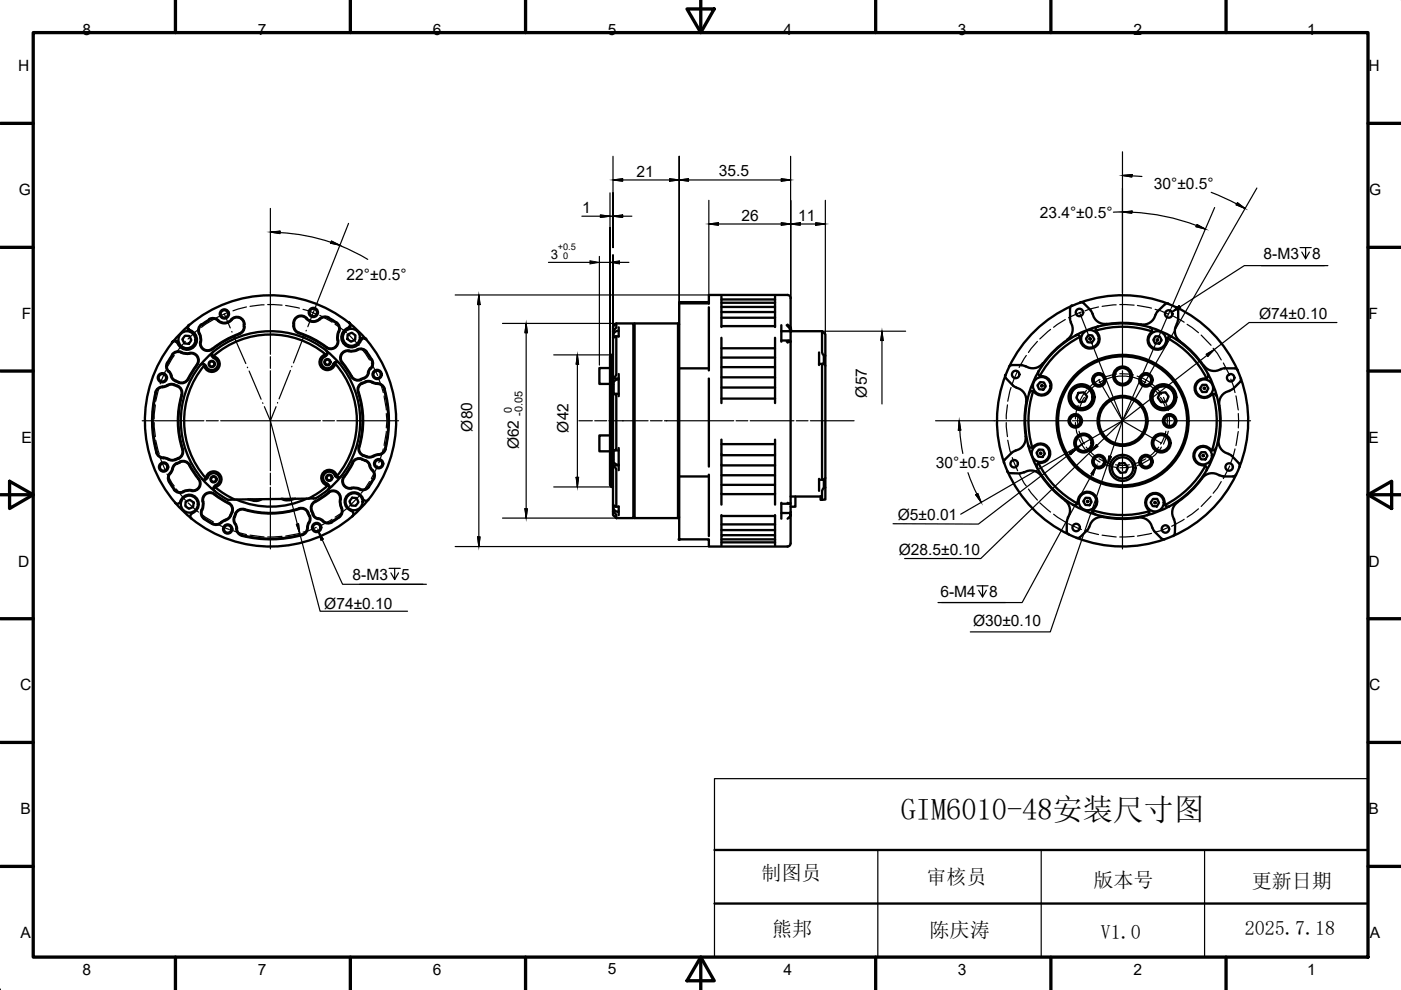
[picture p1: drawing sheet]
<svg xmlns="http://www.w3.org/2000/svg" width="297mm" height="210mm" viewBox="0 0 297 210" stroke-linecap="round" stroke-linejoin="round" font-family="sans-serif">
<g fill="none" stroke="#000" stroke-width=".5">
<path d="M35.5 76.9a1.49 1.49 0 0 0 .3 1.8M35.7 78.8l.5 .9M35.8 78.7l.4 .4a2.19 2.19 0 0 0 3.4 1.6l.2-.4M36.2 79.7a2.45 2.45 0 0 0 3.1 1.4l.6-.7M36.5 75.3l-.8 1.3a1.62 1.62 0 0 0 0 2.2M36.5 72.7a26.6 26.6 0 0 0 .6 33.9M36.6 75.3l-1 1.7M37.5 72.4a.67 .67 0 0 0-1.1 .2h.2a.67 .67 0 0 1 1 .1M38.4 74.8l.7 .2h1.1M38.4 74.7a1.49 1.49 0 0 0-1.8 .6M38.4 74.7l1.5 .2a1.71 1.71 0 0 1 2.1 .8 1.71 1.71 0 0 1-.5 2.2l-1.6 2.5M38.5 74.6a1.61 1.61 0 0 0-2 .6"/>
<path d="M39.2 71.2h1l.4 .9-.5 .8-1-.1-.4-.9zM40 69.8a2.15 2.15 0 0 1 1.3 3.5 2.15 2.15 0 0 1-3.7-.6M40 69.8a.79 .79 0 0 1 .1-1 .71 .71 0 0 0-.4 .7 .71 .71 0 0 0 .5 .6 2.01 2.01 0 0 1 .8 3.4 2.01 2.01 0 0 1-3.4-1l-.1-.2M40 69l-2 1.9-1.4 1.6M40.2 75a1.49 1.49 0 0 1 1.6 .6 1.49 1.49 0 0 1-.1 1.7l-1.9 3M42.2 70.8l.3 .6v1.1M42.3 70.7l.3 1.1v.7M42.5 77.4l.1-.2 .5-.1 .1 .5a18.3 18.3 0 0 0 .4 23.7M42.6 72.5a1.49 1.49 0 0 0 .7 1.6 1.49 1.49 0 0 0 1.7-.2M42.7 68.7a1.61 1.61 0 0 0-.5 2.1M42.8 68.9a1.49 1.49 0 0 0-.5 1.8M43.1 77.2l.5 .4"/>
<path d="M44.3 67.7a1.74 1.74 0 0 1 2.3 .5l.7 .2h.8l.9-.6M44.4 67.8l-1.7 1M44.4 67.8a1.49 1.49 0 0 1 1.8 .2M44.4 67.9l-1.6 1M44.8 75.3l.5 .5M45.1 74.7a19 19 0 0 0 3.3 31.3M45.1 74.7l-.3 .3v.4l.6 .1M45.3 75.9a1.3 1.3 0 0 1 .5 2.2 1.3 1.3 0 0 1-2.1-.5M45.4 75.6a1.69 1.69 0 0 1 .6 2.8 1.69 1.69 0 0 1-2.8-.9M49 67.8a1.61 1.61 0 0 1 1.8-.5 1.61 1.61 0 0 1 1.1 1.5M49.1 67.8a1.49 1.49 0 0 1 1.6-.4 1.49 1.49 0 0 1 1 1.4M49.1 67.8a1.99 1.99 0 0 1-2.9 .2"/>
<path d="M50.8 70.9a22.6 22.6 0 0 0-6.1 3.4 1.61 1.61 0 0 1-2.3-1.8M51.7 68.8v.5M51.7 69.3a1.88 1.88 0 0 1-1.7 1.7l-3 1.5-2 1.5M51.8 68.8v.5M51.9 69.3a1.61 1.61 0 0 1-1.1 1.5M64.9 67.6a1.99 1.99 0 0 0 3 0M65 67.5a1.56 1.56 0 0 0-2-.2 1.56 1.56 0 0 0-.7 1.8 1.85 1.85 0 0 0 1.9 1.7l3 1.4 2 1.4M69 75.6a1.3 1.3 0 0 0-.5 2.1 1.3 1.3 0 0 0 2.2-.5M69 75.1a1.69 1.69 0 0 0-.8 2.8 1.69 1.69 0 0 0 2.8-.6M69.2 74.4l.2 .6-.4 .1a18.3 18.3 0 0 0-23.7 .4M69.2 74.4l2.7 2.5M69.2 74.4a19 19 0 0 0-24.1 .3"/>
<path d="M69.4 75l-.4 .5M69.6 67.5l1.7 1M69.6 67.4a1.49 1.49 0 0 0-1.7 .3M69.7 67.4l1.6 1M69.7 67.3a1.81 1.81 0 0 0-2.2 .5 1.97 1.97 0 0 1-2.8-.6 1.69 1.69 0 0 0-1.9 .1 1.69 1.69 0 0 0-.6 1.8 1.96 1.96 0 0 0 1.9 1.8l3 1.4 2.1 1.4M71 77.3v-.1a18.1 18.1 0 0 1 .5 23.7M71.2 76.7l-.5 .5M71.3 68.4a1.54 1.54 0 0 1 .3 2.2l-.1 1.1a1.52 1.52 0 0 1-.4 1.8 1.52 1.52 0 0 1-1.9 .1M71.3 68.3a1.61 1.61 0 0 1 .6 2M71.7 72.1a1.61 1.61 0 0 1-.7 1.7 1.61 1.61 0 0 1-1.9-.1M71.8 76.9l-.6-.2-.1 .4M71.9 76.9a19 19 0 0 1-5 28.8"/>
<path d="M71.9 70.3l-.2 .7v1.1M72.5 76.9l2 3M72.6 76.9l1.7 2.4a1.65 1.65 0 0 0 2.2 1.1M73.7 70.9l.9-.4 .8 .6-.1 1-.9 .3-.8-.5zM73.9 69.6a1.99 1.99 0 0 0-.8 3.4 1.99 1.99 0 0 0 3.3-.9M73.9 68.4a26.6 26.6 0 0 0-33.8 .5M74 74.4a1.49 1.49 0 0 0-1.5 .8 1.49 1.49 0 0 0 .1 1.6M74 74.5l1.5-.1a1.54 1.54 0 0 1 2.2 .3M74 74.3a1.61 1.61 0 0 0-1.7 .8 1.61 1.61 0 0 0 .2 1.8M74.1 68.5l1.5 1.4 2 2M74.2 69.4a.71 .71 0 0 0-.2-1.1v.1a.68 .68 0 0 1-.2 1.1 2.15 2.15 0 0 0-.6 3.7 2.15 2.15 0 0 0 3.5-1.3 .79 .79 0 0 1 1 .1l-.2-.3-.4-.1-.5 .1M74.2 69.4l-.3 .2"/>
<path d="M74.5 79.9a1.61 1.61 0 0 0 2 .7M75.8 74.1a1.61 1.61 0 0 1 2 .5M75.8 74.1l-.7 .2-1.1 .1M76.6 71.8l-.2 .3M77.7 74.7l1 1.6M77.7 72a26.6 26.6 0 0 1 .4 34M77.8 74.6l1 1.6M78.1 79a1.49 1.49 0 0 1-.9 1.1M78.2 79.1a1.61 1.61 0 0 1-1 1.1M78.5 78l-.5 1M78.6 78.1l-.5 .9M78.8 76.3a1.49 1.49 0 0 1-.2 1.8"/>
<path d="M78.9 76.2a1.61 1.61 0 0 1-.3 2M129.3 78h-2.2v3.4h2.2M129.7 75.2v28h.3M130 69.2l.7-.6h3.6v41.2h-3.6l-.7-.6zM130 71.6l.7-.2v7.9l-.3 .6-.4 .3M130 75.2h-.3l-.4 .4v27.3l.4 .3M130.1 71.2v.4M130.5 71.3h.7M130.7 68.6v.8l-.7 .8M131.2 70.2a1.01 1.01 0 0 0-1.2 .9M131.2 69.4v2M131.2 79.3v4.7"/>
<path d="M134.5 68.6v41.2h9.2M143.7 68.6h-9.2l-.2 .2M144 68.8l-.3-.2v41.2l.3-.1M144 78.1h6.3M144 64.3h6.3M150.3 64.1h-6.3v50.3h6.3v1.5h16.7a.68 .68 0 0 0 .6-.7M150.3 65.1v13.4M153 71.6v13.9M153 62.9v6.4M153 65.1h11.3M153 64.2h11.3M153 63.5h11.3"/>
<path d="M153 77.8h11.3M153 75.8h11.3M153 73.8h11.3M153 69.1h11.3M153 67.4h11.3M153 66.2h11.3M164.3 71.6v13.9M164.3 62.9v6.4M165.7 69v3.4M165.7 70.2h1.7M165.7 72.2h1.6M166.8 69l.5 .5 .2 .7"/>
<path d="M167.5 70.2l.2 .2M167.6 63.2a.66 .66 0 0 0-.6-.7h-16.7v1.9M167.6 69.8v39.2M167.6 63.2v6.6a1.16 1.16 0 0 0-.6-1M167.6 72.4l-.1-.1-.5 .3M167.6 72.4l-.4-.1-.4 .1M167.6 70.2h6.7l.7 .7v35l-1 .1v-.8M173.7 74.7v2.7M173.7 77.1h.8M174.3 70.2v4.5l.4 .7h.3M174.7 75.4v1.7h-.3l-.1 .3v24.1l.1 .2h.3v1.7M174.7 77.1l.3 .4"/>
<path d="M213.1 79.5l.2 .7M216.6 77.4h-2.1l-.6 .4M216.7 77.5l.7 .2M220.1 78.7a.73 .73 0 0 0 .7 1M220.8 79.8a2.06 2.06 0 0 1 2 2.8 2.06 2.06 0 0 1-3.5 .6M221.1 77a2.63 2.63 0 0 1-3.6 .6M226.4 72a20.8 20.8 0 0 0-5.2 5.1M226.9 67.6l.2 .7M226.9 65.4v2.2M227 68.4a2.63 2.63 0 0 1-.7 3.6M227.3 64.8l-.4 .5M229 71.4a.59 .59 0 0 0-.9-.3 20.8 20.8 0 0 0-9.9 12.3"/>
<path d="M229 71.4a20 20 0 0 0-8.5 8.3M229 64.1l.7 .2 1.6 1.5M230.7 71l.9 .1 .4 .8-.5 .7h-.9l-.4-.8zM231.2 65.8l.4 .7M231.7 66.5a2.63 2.63 0 0 0 3 2.2M232.3 70a2.18 2.18 0 0 1-.5 3.8 2.19 2.19 0 0 1-2.9-2.5M232.4 70.1a20 20 0 0 1 11.8 .2M232.8 69.2a.62 .62 0 0 0-.5 .8M232.8 69.2l-2.1 .7-2.6 1.2M232.8 69.2a20.7 20.7 0 0 1 21.7 7.6 20.7 20.7 0 0 1 1.3 22.9M234.7 68.7a20.8 20.8 0 0 1 7.2 .1M243.8 69.4a.58 .58 0 0 1 .4 .8"/>
<path d="M244 70.5a2.06 2.06 0 0 0 .6 3.5 2.06 2.06 0 0 0 2.8-2M244.2 70.2l-.2 .3M245 66.7a2.63 2.63 0 0 1-3.1 2.1M245 71.3h.9l.4 .8-.5 .7h-.9l-.4-.7zM245.4 66l-.3 .7M247.5 71.6l-.1 .4M247.6 71.7a20 20 0 0 1 8.2 8.5M247.7 64.4l1.7 .8M247.7 64.4l-.7 .1-1.6 1.5M247.7 64.4a26.6 26.6 0 0 0-34.1 14.3 26.6 26.6 0 0 0 13 34.6M248.5 71.4a.74 .74 0 0 0-.9 .2M249.4 65.1l.4 .6"/>
<path d="M249.4 65.2a26.6 26.6 0 0 1 13.4 33.7l-.1-.7-1.5-1.6M249.6 68.7a2.63 2.63 0 0 0 .6 3.6M249.7 67.9l-.2 .7M249.8 65.7v2.2M250.2 72.4a20.8 20.8 0 0 1 5 5.2M255.3 77.5a2.63 2.63 0 0 0 3.6 .7M256.1 79.3a.59 .59 0 0 1-.3 .9M261.8 78.1h-2.2l-.7 .2M261.8 78.1l.6 .4M33 83.2a25.1 25.1 0 0 0 .2 12.8M33.1 83.3a25 25 0 0 0 .2 12.6M33.1 96a1.61 1.61 0 0 0 1.6 1.1"/>
<path d="M33.3 95.9a1.49 1.49 0 0 0 1.4 1.1M34.7 97l1 .3a1.82 1.82 0 0 0 2.1-.2M34.7 97.1l1 .3a1.74 1.74 0 0 0 1.5 .1M35.4 81.7a2.43 2.43 0 0 1 3.2 1.1v.9M35.5 81.6l-1 .4a1.65 1.65 0 0 0-1.6 1.2M35.5 81.8l-1 .3a1.49 1.49 0 0 0-1.5 1.1M36.5 99.4l-.5 .9M36.6 99.4l-.5 1M36.9 81.7a1.64 1.64 0 0 1 1.6 2M36.9 81.6a1.49 1.49 0 0 0-1.4 .2M37.5 98.2a1.61 1.61 0 0 0-1 1.1M37.5 98.3a1.49 1.49 0 0 0-.8 1.1"/>
<path d="M37.9 97.2l-.7 .3M38.1 97.9l-.6 .3M38.2 97.9a1.61 1.61 0 0 1 2 .7M38.2 98l-.7 .4M38.2 98a1.49 1.49 0 0 1 1.9 .6M38.5 83.7a19.6 19.6 0 0 0 .2 11.6M38.6 83.8a19.5 19.5 0 0 0 .2 11.5M38.6 95.3a1.49 1.49 0 0 1-.8 1.8M38.8 95.3a1.61 1.61 0 0 1-.9 2M40.1 98.7l2 2.9M40.2 98.6l2 2.9M74.8 98.1l-1.9 3"/>
<path d="M74.9 98.1l-1.9 3M75.9 83.2a19.5 19.5 0 0 1 .2 11.5M76 83.2a19.6 19.6 0 0 1 .2 11.5M76.1 94.7a1.78 1.78 0 0 0 1.7 2.2M76.2 94.7a1.67 1.67 0 0 0 1.6 2.1 1.49 1.49 0 0 0 1.3-.2M76.7 97.4l.8 .3M76.7 97.4a1.49 1.49 0 0 0-1.9 .7M76.7 97.3a1.61 1.61 0 0 0-2 .7M76.8 97.3l.7 .3M76.8 81.2a1.61 1.61 0 0 0-.9 1.9M76.8 81.2a2.75 2.75 0 0 1 2.9 0l.3 .1a1.61 1.61 0 0 1 1.6 1.2M76.8 81.3a1.49 1.49 0 0 0-.8 1.8"/>
<path d="M77.1 80.1l-.7 .3M77.2 80.2l-.7 .3M77.5 97.7a1.98 1.98 0 0 1 1 1.6l.4 .4M77.5 97.6a1.61 1.61 0 0 1 1 1.1M77.5 81a2.84 2.84 0 0 1 2.2 .4h.3M77.6 81l-.8 .3M78.5 98.7l.3 .7a1.65 1.65 0 0 1 .5 2.2M78.9 99.7a1.67 1.67 0 0 1-.2 2.5l-.4 .6a1.5 1.5 0 0 1-2 .9M79.2 96.7a1.61 1.61 0 0 1-1.5 .2M80 81.4a1.49 1.49 0 0 1 1.5 1.1M80.2 96.4l-1 .4M81.4 82.5a25 25 0 0 1 .2 12.7"/>
<path d="M81.5 82.5a25.1 25.1 0 0 1 .2 12.7M81.7 95.2a1.82 1.82 0 0 1-2 1.2l-.5 .3M81.8 95.2a1.61 1.61 0 0 1-1.6 1.2M129.3 92.3h-2.2v3.4h2.2M130 83.6a.56 .56 0 0 1 .7 .4v11l-.3 .4h-.4M130 98.8l.4 .3 .3 .6v7.7l-.7-.3M130 98.7h1.2M130 80.3h1.2M130 97.6a1.01 1.01 0 0 0 1.2 .9M130 83.3l.1 .2M130.1 95.4l-.1 .3M130.1 81.4v1.8"/>
<path d="M130.1 95.7v1.8M130.2 95.5h1M130.2 83.5h1M131.2 80.4a1.01 1.01 0 0 0-1.2 1M131.2 95v4.7M150.3 80.3v18.6M153 98.5v6.1M153 98.7h11.3M153 93.2v3M153 96.3v2.1M153 96.5h11.3M153 94.2h11.3"/>
<path d="M153 84.5h11.3M153 82.2h11.3M153 80h11.3M164.3 98.5v6.1M164.3 93.2v3M164.3 96.3v2.1M213.3 80.2l1.5 1.6M213.5 99.9l.6 .4M214.6 95.9l-1.6 1.6-.1 .7M214.8 81.7l.7 .4M215.3 95.6l-.7 .3M215.5 82.2a2.63 2.63 0 0 1 2 3.1"/>
<path d="M217.4 92.5a2.63 2.63 0 0 1-2.1 3M217.6 85.3a20.8 20.8 0 0 0-.1 7.2M218 94.4a.66 .66 0 0 0 1.1 .3 2.07 2.07 0 0 1 3.5 .8 2.07 2.07 0 0 1-2.3 2.7 .62 .62 0 0 0-.4 .9M218.2 83.4a20.5 20.5 0 0 0 9.6 23.7l.6-.3M219 83l.3 .2M219 83a.58 .58 0 0 0-.8 .4M219 83a20 20 0 0 0-.1 11.9M220.2 98.2a20 20 0 0 0 8.3 8.6v-.4M220.3 95.3l.9 .1 .3 .8-.5 .7-.9-.1-.3-.8zM220.5 81l.8 .1 .4 .8-.5 .7-.9-.1-.4-.8zM228.6 83.3l1.2-.1 .7 .9-.5 1-1.2 .2-.6-1zM237.3 98.3l1.1-.1 .7 .9-.4 1-1.2 .2-.7-1z"/>
<path d="M246 83.3l1.1-.1 .7 .9-.5 1-1.1 .2-.7-1zM254.7 95.9h.9l.4 .7-.4 .8h-.9l-.5-.8zM254.9 81.6h.9l.4 .8-.4 .7h-.9l-.5-.7zM255.2 98.7l.3 .1M255.5 98.8a20 20 0 0 1-8.5 8.3M255.6 98.8a.74 .74 0 0 1 .2 .9M255.8 99.7a20.7 20.7 0 0 1-7.9 7.7M255.8 80.2a2.22 2.22 0 0 0-2.4 2.9 2.06 2.06 0 0 0 3.4 .6M256.6 95.3a2.06 2.06 0 0 0-3.4 .5 2.06 2.06 0 0 0 2 2.9M256.8 83.7l.2-.1a.68 .68 0 0 1 1 .4M257.2 83.6a19.9 19.9 0 0 1-.2 11.9l-.3-.2M257.8 95a.58 .58 0 0 1-.8 .4"/>
<path d="M258.4 93.1a2.63 2.63 0 0 0 2.1 3.1M258.5 85.9a20.8 20.8 0 0 1-.1 7.3M260.5 96.3l.7 .4M260.7 82.9a2.63 2.63 0 0 0-2.2 3M261.3 82.5l-.7 .3M262.8 98.9a26.8 26.8 0 0 1-14.1 14.7M263.1 80.2l-.2 .7-1.5 1.6M35.9 102.2l1 1.6M36 102.2l1 1.6M36.1 100.3a1.61 1.61 0 0 0-.3 1.9M36.1 100.3a1.49 1.49 0 0 0-.1 1.8M36.9 103.8a1.61 1.61 0 0 0 2 .5"/>
<path d="M37 103.8a1.49 1.49 0 0 0 1.8 .4M37.1 106.6a.68 .68 0 0 0 .9 .1M37.1 106.6l2 2 1.5 1.4M38 106.6a2.13 2.13 0 0 1 3.5-1.1 1.99 1.99 0 0 1-.7 3.3M39.4 106.4l.8-.4 .9 .5-.2 1-.8 .4-.8-.6zM40.6 104l-1 .1-.7 .2M40.7 103.9h-.8l-1.1 .3M40.8 108.8l-.3 .2M42.1 101.6a1.49 1.49 0 0 1 .1 1.7 1.49 1.49 0 0 1-1.5 .7M42.2 101.5a1.61 1.61 0 0 1 .1 1.8 1.61 1.61 0 0 1-1.7 .8M42.7 108.1a1.61 1.61 0 0 0 .6 2M42.9 108.1a1.49 1.49 0 0 0 .5 1.9"/>
<path d="M43 106.3v1.1l-.2 .7M43.4 110.1l.3 .2a2.83 2.83 0 0 0 2.9 .8l1.3-.8M43.4 110l1.7 1M43.5 101.3v.4l-.7-.2M43.7 101.1a1.68 1.68 0 0 1 2.8-.7 1.68 1.68 0 0 1-.7 2.8M43.7 101.1l-.1 .2M44 101.2l-.5 .5M44 101.2a1.3 1.3 0 0 1 2.2-.5 1.3 1.3 0 0 1-.5 2.1M45.4 104.8a1.52 1.52 0 0 0-1.8 .1 1.52 1.52 0 0 0-.5 1.8l-.2 1.4M45.5 104.9l2.9 1.8M45.5 104.7a1.61 1.61 0 0 0-1.8-.1 1.61 1.61 0 0 0-.8 1.7M45.5 104.8l3 1.8"/>
<path d="M45.6 103.4h-.3v.4l.2 .3M45.7 103.3l2.3 1.7 1.8 .9M45.7 102.9l-.4 .5M45.8 103.2l-.1 .1M46.9 110.7a1.49 1.49 0 0 1-1.8 .3M47.8 110.2l-.9 .6M48.4 106.7a1.49 1.49 0 0 1 .7 1.9M48.5 106.6a1.61 1.61 0 0 1 .8 2M49.1 108.6a2.03 2.03 0 0 1-1.3 1.6M49.3 108.6a2.19 2.19 0 0 1-1.5 1.7M49.6 109.6a1.61 1.61 0 0 0 .2 1.5M49.8 111.1l.3 1"/>
<path d="M49.9 108.9l-.3 .7M49.9 111.1l.4 1M50 109a1.91 1.91 0 0 0-.1 2M50.1 112.1a1.61 1.61 0 0 0 1.2 1.5M50.2 112.1a1.5 1.5 0 0 0 1.2 1.4 25 25 0 0 0 12.7-.2M51.8 108.1a1.49 1.49 0 0 0-1.8 .8M51.8 107.9a1.61 1.61 0 0 0-1.9 1M53.1 105.9l.7 .2M55.2 105.8l-.7 .3-.7-.1M55.5 105.8a2.99 2.99 0 0 1-2.9 .1M59.7 105.7l.6 .3h1.1M59.9 105.7l.7 .3 .7-.1"/>
<path d="M62.1 105.7l-.7 .2M62.6 105.7l-1.2 .4M63.4 107.8a1.61 1.61 0 0 1 2 .9M63.4 107.8a19.5 19.5 0 0 1-11.5 .2M63.4 107.9a1.49 1.49 0 0 1 1.9 .8M63.4 107.9a19.6 19.6 0 0 1-11.6 .2M64.1 113.4a25.1 25.1 0 0 1-12.7 .2M65.1 105.7a18.2 18.2 0 0 1-14.9 .2M65.1 111.9a1.49 1.49 0 0 1-1.1 1.4M65.2 108.7l.3 .7M65.3 111.9a1.61 1.61 0 0 1-1.2 1.6M65.3 108.6l.3 .8"/>
<path d="M65.6 109.4a1.99 1.99 0 0 1-.4 1.9l-.1 .6M65.7 109.4a2.07 2.07 0 0 1-.4 1.9v.6M66 108.4l.3 .7M66.2 108.3l.3 .7M66.3 109.1a1.61 1.61 0 0 0 1.2 1M66.4 109.1a1.49 1.49 0 0 0 1.1 .8M66.5 105.7h-.1M66.7 106.3a1.61 1.61 0 0 0-.7 2.1M66.8 106.4a1.5 1.5 0 0 0-.6 1.9M66.9 105.7l-18.5 .3M67.5 110l.7 .3a1.66 1.66 0 0 0 2.2 .4M67.5 109.9l1 .5"/>
<path d="M68.5 110.4a1.49 1.49 0 0 0 1.8 .2M69.3 102.9l.1 .1M69.4 102.6l.4 .5M69.5 103l-2.3 1.7-1.8 1M69.5 103l.3 .1-.2 .6M69.6 104.4a1.67 1.67 0 0 1 2-.1 1.67 1.67 0 0 1 .6 2l.1 1a1.75 1.75 0 0 1-.4 2.4M69.6 104.4l-2.9 2M69.7 104.5a1.53 1.53 0 0 1 1.8-.1 1.53 1.53 0 0 1 .6 1.8l.1 1.2a1.77 1.77 0 0 1-.9 2.6l-1 .6M69.7 104.5l-2.9 2M71 100.8l.5 .5M71 100.9a1.3 1.3 0 0 0-2.1-.5 1.3 1.3 0 0 0 .5 2.1M71.3 100.7l.1 .2"/>
<path d="M71.4 100.8a1.68 1.68 0 0 0-2.8-.7 1.68 1.68 0 0 0 .7 2.8M71.5 100.9l.1 .4 .6-.2M72 109.7l-1.7 1M72.9 101a1.61 1.61 0 0 0-.1 1.9 1.61 1.61 0 0 0 1.7 .7M73 101.1a1.49 1.49 0 0 0-.1 1.7 1.49 1.49 0 0 0 1.6 .7M74.4 108.3l.3 .2M74.5 103.4h.7l1.1 .2M74.5 103.6l1.1-.1 .7 .3M74.7 105.5l.9 .1 .4 .9-.6 .7h-.9l-.4-.9zM74.8 108.5a.79 .79 0 0 1-.1 1M76.9 105.8l.2 .2a.76 .76 0 0 0 1 0M77 105.7a1.99 1.99 0 0 0-3.4-.7 1.99 1.99 0 0 0 .9 3.3"/>
<path d="M78.1 106a26.6 26.6 0 0 1-37.7 3.8l.1-.8M79.2 101.6l-.8 1.3a1.63 1.63 0 0 1-2.2 .9M130 108.4l.2 .2a1.1 1.1 0 0 1 .5 1.2M130 107.5a.98 .98 0 0 0 1 1M130.1 107.2v.3M130.5 107.4h.7M131 108.5h.2M131.2 107.4v1.8M134.3 109.7l.2 .1M144 101h6.3M150.3 100.6v13.1M153 115.6v-2.1h11.3v2.1"/>
<path d="M153 109.2v4.2M153 104.6v2.4M153 115h11.3M153 114.4h11.3M153 112.4h11.3M153 111.2h11.3M153 109.4h11.3M153 104.8h11.3M153 102.8h11.3M153 100.8h11.3M164.3 109.2v4.2M164.3 104.6v2.4"/>
<path d="M165.7 106.6v3.4M165.7 106.8h1.8M167 110l.4-.4 .2-.6v6.2M167 106.6l.4 .2 .2-.1M167.6 105.3h6.4M167.7 108.5l-.2 .3h-1.8M168.6 105.3v2.1h-1M173.7 101.5v2.6M173.7 101.7h.8M175 103.4h-.3l-.4 .7v1.9M175 101.3l-.3 .4M214.2 100.3l2.1 .1"/>
<path d="M217.1 100.1l-.8 .2M217.1 100.2a2.63 2.63 0 0 1 3.7 .7M220.8 100.9a20.8 20.8 0 0 0 5 5.2M225.8 106.1a2.63 2.63 0 0 1 .6 3.6M226.2 110.5v2.2l.4 .6M226.5 109.8l-.3 .7M226.6 113.3l1.7 .7M227.5 107a20.6 20.6 0 0 0 20.4 .4 .74 .74 0 0 1-.9-.3M228.3 114a26.6 26.6 0 0 0 18.6 .3M228.5 106.4a2.06 2.06 0 0 1 2.9-2 2.06 2.06 0 0 1 .5 3.5M228.9 113.9l-.7 .1M230.2 105.5l.9 .1 .3 .8-.4 .7h-.9l-.4-.8z"/>
<path d="M230.6 112.4l-1.6 1.5M230.9 111.7l-.4 .7M231.8 108.2a.58 .58 0 0 0 .4 .8M231.8 108.2a20 20 0 0 0 11.9 .2M231.9 107.9l-.2 .3M241.3 109.8a2.63 2.63 0 0 1 3 2.1M241.3 109.8a23 23 0 0 1-7.8-.2 2.63 2.63 0 0 0-2.5 2.1M243.6 108.4a.62 .62 0 0 1-.4 .8M244.4 111.9l.3 .7M244.5 105.8h.8l.4 .8-.4 .8-.9-.1-.4-.8zM244.7 112.6l1.5 1.6M246.2 114.2l.7 .1"/>
<path d="M247 107.1a2.21 2.21 0 0 0-2.9-2.4 2.16 2.16 0 0 0-.4 3.7M248.7 113.6l-1.8 .7M248.9 110.1l.2 .8M249.1 113.1l-.4 .6M249.2 110.9l-.1 2.1M249.7 106.5a2.63 2.63 0 0 0-.7 3.6M258.5 100.8a2.81 2.81 0 0 0-4.1 1.3 20.8 20.8 0 0 1-4.7 4.4M258.5 100.7l.8 .2M259.3 101h2.2M262 100.6l-.6 .4"/>
<circle cx="39.6" cy="72" r="1.8"/>
<circle cx="44.9" cy="77.2" r=".53"/>
<circle cx="44.9" cy="77.2" r=".66"/>
<circle cx="47.6" cy="66.6" r=".98"/>
<circle cx="47.6" cy="66.6" r=".79"/>
<circle cx="66.4" cy="66.2" r=".98"/>
<circle cx="66.4" cy="66.2" r=".79"/>
<circle cx="69.4" cy="76.8" r=".53"/>
<circle cx="69.4" cy="76.8" r=".66"/>
<circle cx="74.5" cy="71.5" r="1.8"/>
<circle cx="80" cy="79.4" r=".98"/>
<circle cx="80" cy="79.4" r=".79"/>
<circle cx="215.3" cy="79.4" r=".79"/>
<circle cx="228.9" cy="66.2" r=".79"/>
<circle cx="231.1" cy="71.8" r="1.87"/>
<circle cx="231.1" cy="71.8" r=".15"/>
<circle cx="238" cy="79.7" r="2"/>
<circle cx="238" cy="79.7" r="1.68"/>
<circle cx="245.4" cy="72.1" r="1.87"/>
<circle cx="245.4" cy="72.1" r=".15"/>
<circle cx="247.8" cy="66.6" r=".79"/>
<circle cx="34.4" cy="80.1" r=".98"/>
<circle cx="34.4" cy="80.1" r=".79"/>
<circle cx="34.7" cy="99" r=".98"/>
<circle cx="34.7" cy="99" r=".79"/>
<circle cx="80.3" cy="98.3" r=".98"/>
<circle cx="80.3" cy="98.3" r=".79"/>
<circle cx="215" cy="98.3" r=".79"/>
<circle cx="220.6" cy="96.1" r="1.87"/>
<circle cx="220.6" cy="96.1" r=".15"/>
<circle cx="220.9" cy="81.8" r="1.87"/>
<circle cx="220.9" cy="81.8" r=".15"/>
<circle cx="228" cy="89.2" r="1.42"/>
<circle cx="228" cy="89.2" r="1.11"/>
<circle cx="229.3" cy="84.2" r="2.76"/>
<circle cx="229.3" cy="84.2" r="2.38"/>
<circle cx="229.3" cy="84.2" r="2.31"/>
<circle cx="229.8" cy="93.9" r="2"/>
<circle cx="229.8" cy="93.9" r="1.68"/>
<circle cx="233" cy="97.9" r="1.42"/>
<circle cx="233" cy="80.5" r="1.42"/>
<circle cx="233" cy="80.5" r="1.11"/>
<circle cx="233" cy="97.9" r="1.11"/>
<circle cx="238" cy="89.2" r="14"/>
<circle cx="238" cy="89.2" r="13.7"/>
<circle cx="238" cy="89.2" r="5"/>
<circle cx="238" cy="89.2" r="5.3"/>
<circle cx="238" cy="99.2" r="2.25"/>
<circle cx="238" cy="99.2" r="2.76"/>
<circle cx="243" cy="97.9" r="1.42"/>
<circle cx="243" cy="80.5" r="1.42"/>
<circle cx="243" cy="97.9" r="1.11"/>
<circle cx="243" cy="80.5" r="1.11"/>
<circle cx="246.2" cy="93.9" r="2"/>
<circle cx="246.2" cy="93.9" r="1.68"/>
<circle cx="246.6" cy="84.2" r="2.76"/>
<circle cx="246.6" cy="84.2" r="2.38"/>
<circle cx="246.6" cy="84.2" r="2.31"/>
<circle cx="248" cy="89.2" r="1.42"/>
<circle cx="248" cy="89.2" r="1.11"/>
<circle cx="255.1" cy="96.6" r="1.87"/>
<circle cx="255.1" cy="96.6" r=".15"/>
<circle cx="255.3" cy="82.3" r="1.87"/>
<circle cx="255.3" cy="82.3" r=".15"/>
<circle cx="260.6" cy="99" r=".79"/>
<circle cx="260.9" cy="80.1" r=".79"/>
<circle cx="40.1" cy="106.9" r="1.8"/>
<circle cx="45.3" cy="101.6" r=".53"/>
<circle cx="45.3" cy="101.6" r=".66"/>
<circle cx="48.3" cy="112.2" r=".98"/>
<circle cx="48.3" cy="112.2" r=".79"/>
<circle cx="67.1" cy="111.8" r=".98"/>
<circle cx="67.1" cy="111.8" r=".79"/>
<circle cx="69.8" cy="101.3" r=".53"/>
<circle cx="69.8" cy="101.3" r=".66"/>
<circle cx="75.1" cy="106.4" r="1.8"/>
<circle cx="228.2" cy="111.8" r=".79"/>
<circle cx="230.6" cy="106.3" r="1.87"/>
<circle cx="230.6" cy="106.3" r=".15"/>
<circle cx="244.9" cy="106.6" r="1.87"/>
<circle cx="244.9" cy="106.6" r=".15"/>
<circle cx="247.1" cy="112.2" r=".79"/>
</g>
<g fill="#000" stroke="#000" stroke-width=".21">
<circle cx="37.5" cy="72.4" r=".25"/>
<circle cx="39.9" cy="69.9" r=".25"/>
<circle cx="40" cy="69.8" r=".25"/>
<circle cx="74.1" cy="69.3" r=".25"/>
<circle cx="74.2" cy="69.4" r=".25"/>
<circle cx="76.6" cy="71.8" r=".25"/>
<circle cx="76.7" cy="71.9" r=".25"/>
<circle cx="167.6" cy="69.8" r=".25"/>
<circle cx="144" cy="114.4" r=".25"/>
</g>
<g fill="none" stroke="#000" stroke-width=".7">
<path d="M37.2 0v6.9M74.3 0v6.9M111.4 0v6.9M148.6 0v6.9M185.7 0v6.9M222.8 0v6.9M259.9 0v6.9M7 6.9h283v196h-283zM145.7 1.9h5.7l-2.8 5zM.1 26.2h6.9M290 26.2h7M.1 52.4h6.9"/>
<path d="M290 52.4h7M.1 78.7h6.9M290 78.7h7M.1 104.9h6.9M2 102l5 2.9-5 2.9zM290 104.9l5.1-2.9v5.8zM290 104.9h7M.1 131.2h6.9M290 131.2h7M.1 157.4h6.9M290 157.4h7M.1 183.7h6.9"/>
<path d="M290 183.7h7M37.2 202.9v7M74.3 202.9v7M111.4 202.9v7M148.6 202.9l2.8 5h-5.7zM148.6 202.9v7M185.7 202.9v7M222.8 202.9v7M259.9 202.9v7"/>
</g>
<g fill="none" stroke="#000" stroke-width=".25">
<path d="M35.1 78.6l-1.1 2.8M36.9 75.4l-1.5 2.5M39.3 72.4l-1.9 2.3M42.1 69.8l-2.2 2.1M45.3 67.7l-2.6 1.7M47.5 66.5l1.3 3M48.6 66.2l-2.7 1.2M49.1 70.3l.1 .1M49.5 71.2l2.6 5.9M52.2 65.1l-2.8 .8M52.4 77.8l.1 .2M52.8 78.7l2.6 5.9"/>
<path d="M56 64.6l-3 .4M56.8 64.6l3 .1M60.6 64.8l2.9 .5M61.6 78.5l-2.4 6.1M61.9 77.7l-.1 .1M64.2 65.6l1.3 .3 1.5 .7M64.6 70.9l-2.4 6.1M64.9 70v.2M66.4 66.3l-1.1 3M67.8 66.9l2.6 1.4M71 68.8l2.5 1.7M74 71l2.1 2.2"/>
<path d="M76.6 73.8l1.7 2.5M78.7 77l1.4 2.6M215.8 78.6l-1.2 2.8M217.6 75.4l-1.5 2.5M219.9 72.4l-1.9 2.3M222.7 69.8l-2.2 2.1M225.9 67.7l-2.5 1.7M228.9 66.3l9.1 22.9 5-8.6M229.3 66.2l-2.7 1.2M232.9 65.1l-2.9 .8M236.5 79.9l.7-.2 2.2 .2M236.7 64.6l-3 .4"/>
<path d="M236.7 79.3l-2.8 .8M237.4 64.6l3.1 .1M237.4 79.2l2.9 .3M241.1 79.7l1.2 .5 1.4 .8M241.2 64.8l2.9 .5M244.9 65.6l1.2 .3 1.6 .7M247.8 66.5l-9.8 22.7 8.2 4.8M248.4 66.9l2.7 1.4M251.7 68.8l2.4 1.7M254.7 71l2.1 2.2M257.2 73.8l.9 1.1 .8 1.4M259.4 77l1.3 2.6"/>
<path d="M32.7 89.6l.2 3M32.9 85.8l-.2 3M33 93.3l.8 3M33.8 82.2l-.8 2.9M34 97l1.1 2.8M55.7 85.4v.1M56.1 86.2l1.2 3 1.2-3M58.9 85.3v.2M80.1 98.8l-1.4 2.7M80.3 80.4l1 2.8M81.3 95.2l-1 2.9M81.5 83.9l.4 3"/>
<path d="M81.9 87.7l.1 1.5-.1 1.5M81.9 91.5l-.4 3M213.3 89.6l.3 3M213.6 85.8l-.3 3M213.7 93.3l.7 3M214.4 82.2l-.7 2.9M214.6 97l1.2 2.8M228 89.6l.3 2 .3 .8M228.6 87.7l-.1 1.5 .1 1.5M228.6 86l-.3 .8-.3 2M228.8 91.4l.8 2.3 .3 .5M228.8 93.1l1.6 2.6"/>
<path d="M229.9 84.3l-.3 .4-.8 2.3M230.3 94.8l2.1 2.1M230.4 82.7l-1.6 2.6M230.9 96.2l.7 .8 1.6 1M232.4 81.5l-2.1 2.1M233 80.6l5 8.6-8.3 4.8M233 97.3l1.2 .6 1.6 .5M233.2 80.4l-1.6 1.1-.7 .7M233.9 98.3l2.8 .8M235.8 80l-1.6 .5-1.2 .6M236.5 98.5l.7 .2 2.2-.2M240.2 80l1.6 .5 1.1 .6"/>
<path d="M240.3 98.9l-2.9 .3M242.9 97.3l-1.1 .6-1.6 .5M243.6 81.5l2.1 2.1M243.7 97.4l-2.6 1.3M244.3 81.5l.6 .5 1.3 1.6M245.7 94.8l-2.1 2.1M246 84.3l1 1.8 .2 .9M246.2 94.8l-1.3 1.6-.6 .6M246.7 84.3l.7 1.7 .3 1.1M247.2 91.4l-.2 .9-1 1.9M247.4 87.7l.1 1.5-.1 1.5M247.7 91.4l-1 2.8"/>
<path d="M247.9 87.7v3M260.7 98.8l-1.3 2.7M261 80.4l.8 2.8M261.8 95.2l-.8 2.9M262 83.9l.5 3M262.5 87.7v3M262.5 91.5l-.5 3M35.4 100.5l1.5 2.6M37.4 103.7l1.9 2.3M39.9 106.6l2.2 2M42.7 109l2.6 1.7M45.9 111.1l2.7 1.2"/>
<path d="M49.4 112.5l2.8 .8M53 113.5l3 .3M59.8 113.7l-3 .1M63.5 113.1l-2.9 .6M67 111.8l-1.5 .7-1.3 .3M70.4 110.1l-2.6 1.5M73.5 107.9l-2.5 1.8M76.1 105.2l-2.1 2.2M78.3 102.1l-1.7 2.5M216.1 100.5l1.5 2.6M218 103.7l1.9 2.3M220.5 106.6l2.2 2"/>
<path d="M223.4 109l2.5 1.7M226.6 111.1l2.7 1.2M230 112.5l2.9 .8M233.7 113.5l3 .3M240.5 113.7l-3.1 .1M244.1 113.1l-2.9 .6M247.7 111.8l-1.6 .7-1.2 .3M251.1 110.1l-2.7 1.5M254.1 107.9l-2.4 1.8M256.8 105.2l-2.1 2.2M258.9 102.1l-.8 1.4-.9 1.1"/>
</g>
<g fill="none" stroke="#000" stroke-width=".25">
<path d="M130 38.2h37.6M130 38.2l2-.3v.5zM130 33.1v19.4v-11.6M142 37.9l2 .3-2 .2zM144 38.2l2-.3v.5zM165.7 37.9l1.9 .3-1.9 .2zM167.6 33.1v30.1M238 32.2v29.8v-22.1M238 37.2l2-.2v.5zM238 37.2l2 .1M240 37.3l2.1 .1M266.5 39.9l-23.5 40.7"/>
<path d="M57.3 49.2l2.1-.2v.5zM57.3 49.2a42.3 42.3 0 0 1 12.9 2.2M57.3 44.2v17.8M70.2 51.4l1.9 .6M70.3 51.1l1.8 .9-2-.4zM72.1 52.1l3 1.3 2.9 1.6M73.9 47.4l-7.5 18.9M123.4 45.8h10.6M127.3 45.6l2 .2-2 .3zM129.3 40.9v34.7v-27.3M130 45.8l2-.2v.5zM150.3 47.5h24.7"/>
<path d="M150.3 47.5l2-.3v.5zM150.3 42.5v20h-53.8M165.7 47.2l1.9 .3-1.9 .2zM167.6 47.5l2.1-.3v.5zM173 47.2l2 .3-2 .2zM175 42.5v28.4M238 45l2-.2v.4zM240 45a44.5 44.5 0 0 1 15.6 3.6M240 45h-3.9M253.8 47.6l1.8 1-2-.5zM256.8 40.8l5.4 2.5M257.5 44l-9.2 21.3"/>
<path d="M262.2 43.2l1.7 1M262.4 43l1.5 1.2-1.8-.8zM101.5 62.5v53.4M101.5 62.5l.3 2.1h-.5zM106.5 68.6h24.2M111.6 68.6v41.2M111.6 68.6l.2 1.9h-.5zM117.4 75.2h12.3M122.4 75.2v28M122.4 75.2l.3 2h-.5zM130 69.2v-15.2v17.6M144 65.1v-32v32.6"/>
<path d="M174.3 70.2h17.7M187 70.2v15.5M187 70.2l.2 2h-.5zM248.2 65.5l-.4 1M255.8 75.1l1.7-1-1.4 1.5zM283.4 68.4h-18.6l-26.8 20.8M57.3 89.2l10.6 40.4h18.5M198.4 89.2h12.4M203.4 89.2l.3 2h-.5zM203.4 89.2v2M203.5 91.2l.6 4.9M226.7 96l1.8-1-1.5 1.4z"/>
<path d="M232.5 94.3l.3 .3-1.6 1.2zM235.1 96.7l.5 .1-.9 1.9zM62.9 111.2l.4-.1 .2 2zM96.5 115.9h53.8M101.3 113.8h.5l-.3 2.1zM106.5 109.8h24.2M111.3 107.9h.5l-.2 1.9zM117.4 103.2h12.3M122.2 101.2h.5l-.3 2zM191.8 118.4h16.1l30.1-29.2-15.3 44.8h-17M203.7 109l26-15-22.3 17.1-18.1-.1M205.2 100.2l1.9 4.6"/>
<path d="M206.9 104.9l.4-.3 .7 1.9zM207.1 104.8l.9 1.7"/>
</g>
<g fill="#000" stroke="#000" stroke-width=".21">
<path d="M130 38.2l2-.3v.5zM142 37.9l2 .3-2 .2zM144 38.2l2-.3v.5zM165.7 37.9l1.9 .3-1.9 .2zM238 37.2l2-.2v.5zM57.3 49.2l2.1-.2v.5zM70.3 51.1l1.8 .9-2-.4zM127.3 45.6l2 .2-2 .3zM130 45.8l2-.2v.5zM150.3 47.5l2-.3v.5zM165.7 47.2l1.9 .3-1.9 .2zM167.6 47.5l2.1-.3v.5z"/>
<path d="M173 47.2l2 .3-2 .2zM238 45l2-.2v.4zM253.8 47.6l1.8 1-2-.5zM262.4 43l1.5 1.2-1.8-.8zM101.5 62.5l.3 2.1h-.5zM111.6 68.6l.2 1.9h-.5zM122.4 75.2l.3 2h-.5zM187 70.2l.2 2h-.5zM255.8 75.1l1.7-1-1.4 1.5zM203.4 89.2l.3 2h-.5zM226.7 96l1.8-1-1.5 1.4zM232.5 94.3l.3 .3-1.6 1.2z"/>
<path d="M235.1 96.7l.5 .1-.9 1.9zM62.9 111.2l.4-.1 .2 2zM101.3 113.8h.5l-.3 2.1zM111.3 107.9h.5l-.2 1.9zM122.2 101.2h.5l-.3 2zM206.9 104.9l.4-.3 .7 1.9z"/>
</g>
<path d="M267.4 56.3h13.4M281.5 56.3h-17.7l-15.3 9.9M248.5 66.2l1.5-1.4 .3 .5zM232.5 98.8l-15.8 29h-17.8M232.5 98.8l-.7 1.9-.5-.3zM67.5 112.6l5.1 11.3h17.8M67.5 112.6l1 1.7-.4 .2zM76.2 123.9h13.4M199.6 127.8h13.6" fill="none" stroke="#000" stroke-width=".25"/>
<path d="M248.5 66.2l1.5-1.4 .3 .5zM67.5 112.6l1 1.7-.4 .2zM232.5 98.8l-.7 1.9-.5-.3z" fill="#000" stroke="#000" stroke-width=".21"/>
<path d="M122.7 89.2h2.9M126.1 89.2h2.5M129.1 89.2h3M132 89.2h5.4M137.9 89.2h2.5M140.9 89.2h.5M141.3 89.2h14.3M156.1 89.2h2.4M159.1 89.2h9.2M168.8 89.2h2.5M171.8 89.2h9.3" fill="none" stroke="#000" stroke-width=".25"/>
<g fill="none" stroke="#000" stroke-width=".25">
<path d="M57.3 78.6v21.2M57.3 62v13.1M57.3 75.6v2.5M238 78.6v21.2M238 62v13.1M238 75.6v2.5M30.1 89.2h13.1M43.7 89.2h2.6M46.8 89.2h21.1M68.4 89.2h2.5M71.4 89.2h13.1M210.8 89.2h13.1"/>
<path d="M224.4 89.2h2.5M227.4 89.2h21.2M249.1 89.2h2.5M252.1 89.2h13.1M57.3 100.3v2.5M57.3 103.3v13.1M238 100.3v2.5M238 103.3v13.1"/>
</g>
<!-- layer: 0 -->
<path d="M116.3 55.6h8.8M127.1 54.4v23M127.1 55.6h2.2M129.3 54.4v23M131.3 55.6h2M151.5 165.1h138.5v37.8h-138.5zM220.8 180.2h69.2h-34.6v22.7M.1 209.9h.1M186.1 202.9v-22.7h-34.6h69.3v22.7" fill="none" stroke="#000" stroke-width=".25"/>
<path d="M125.1 55.3l2 .3-2 .4zM129.3 55.6l2-.3v.7z" fill="#000" stroke="#000" stroke-width=".21"/>
<path d="M151.5 180.2h138.5M151.5 191.6h138.5" fill="none" stroke="#000" stroke-width=".5"/>
<text font-size="6.4" x="191" y="173.9">GIM6010-48安装尺寸图</text>
<g font-size="5.7">
<text x="274.8" y="56.1">x8</text>
<text x="81.5" y="124.2">x5</text>
</g>
<text font-size="5.3" x="206.4" y="127.7">x8</text>
<g font-size="4.3">
<text x="161.4" y="186.6">制图员</text>
<text x="196.4" y="187.5">审核员</text>
<text x="231.8" y="188">版本号</text>
<text x="265.4" y="188.2">更新日期</text>
<text x="163.7" y="198.5">熊邦</text>
<text x="197.1" y="198.6">陈庆涛</text>
<text x="233.4" y="199">V1.0</text>
<text x="263.9" y="198.3">2025.7.18</text>
</g>
<g font-size="3.3">
<text x="17.5" y="7.3">8</text>
<text x="54.6" y="7.4">7</text>
<text x="91.7" y="7.3">6</text>
<text x="128.9" y="7.3">5</text>
<text x="166.1" y="7.4">4</text>
<text x="203.1" y="7.3">3</text>
<text x="240.3" y="7.4">2</text>
<text x="277.2" y="7.4">1</text>
<text x="3.9" y="15.1">H</text>
<text x="290.2" y="15.1">H</text>
<text x="4" y="41.4">G</text>
<text x="135" y="37.5">21</text>
<text x="152.4" y="37.4">35.5</text>
<text x="244.6" y="40.1">30°±0.5°</text>
<text x="290.3" y="41.4">G</text>
<text x="123.5" y="45.2">1</text>
<text x="157.2" y="46.8">26</text>
<text x="169.2" y="46.9">11</text>
<text x="220.4" y="46.3">23.4°±0.5°</text>
<text x="73.5" y="59.5">22°±0.5°</text>
<text x="267.9" y="54.9">8-M3</text>
<text x="278.2" y="54.9">8</text>
<text x="4.6" y="67.6">F</text>
<text x="267" y="67.6">Ø74±0.10</text>
<text x="290.2" y="67.6">F</text>
<text x="183.8" y="84.3" transform="rotate(-90 183.8 84.3)">Ø57</text>
<text x="4.6" y="93.9">E</text>
<text x="100.2" y="91.5" transform="rotate(-90 100.2 91.5)">Ø80</text>
<text x="110" y="95.3" transform="rotate(-90 110 95.3)">Ø62</text>
<text x="120.5" y="91.7" transform="rotate(-90 120.5 91.7)">Ø42</text>
<text x="290.2" y="93.9">E</text>
<text x="198.4" y="99.2">30°±0.5°</text>
<text x="190.3" y="110.2">Ø5±0.01</text>
<text x="190.5" y="117.6">Ø28.5±0.10</text>
<text x="3.9" y="120.1">D</text>
<text x="74.8" y="122.9">8-M3</text>
<text x="85.1" y="122.9">5</text>
<text x="290.2" y="120.1">D</text>
<text x="68.8" y="129">Ø74±0.10</text>
<text x="199.4" y="126.6">6-M4</text>
<text x="209.7" y="126.6">8</text>
<text x="206.3" y="132.7">Ø30±0.10</text>
<text x="4.3" y="146.4">C</text>
<text x="290.3" y="146.4">C</text>
<text x="4.3" y="172.7">B</text>
<text x="290.2" y="172.7">B</text>
<text x="4.3" y="198.9">A</text>
<text x="290.4" y="198.9">A</text>
<text x="17.5" y="206.7">8</text>
<text x="54.6" y="206.6">7</text>
<text x="91.7" y="206.7">6</text>
<text x="128.9" y="206.6">5</text>
<text x="166.1" y="206.6">4</text>
<text x="203.1" y="206.7">3</text>
<text x="240.3" y="206.7">2</text>
<text x="277.2" y="206.7">1</text>
</g>
<text font-size="2.8" x="116.8" y="55">3</text>
<g font-size="2.3">
<text x="108.5" y="87.5" transform="rotate(-90 108.5 87.5)">0</text>
<text x="110.8" y="88.2" transform="rotate(-90 110.8 88.2)">-0.05</text>
</g>
<g font-size="2">
<text x="118.2" y="53.1">+0.5</text>
<text x="119.4" y="55">0</text>
</g>
</svg>
